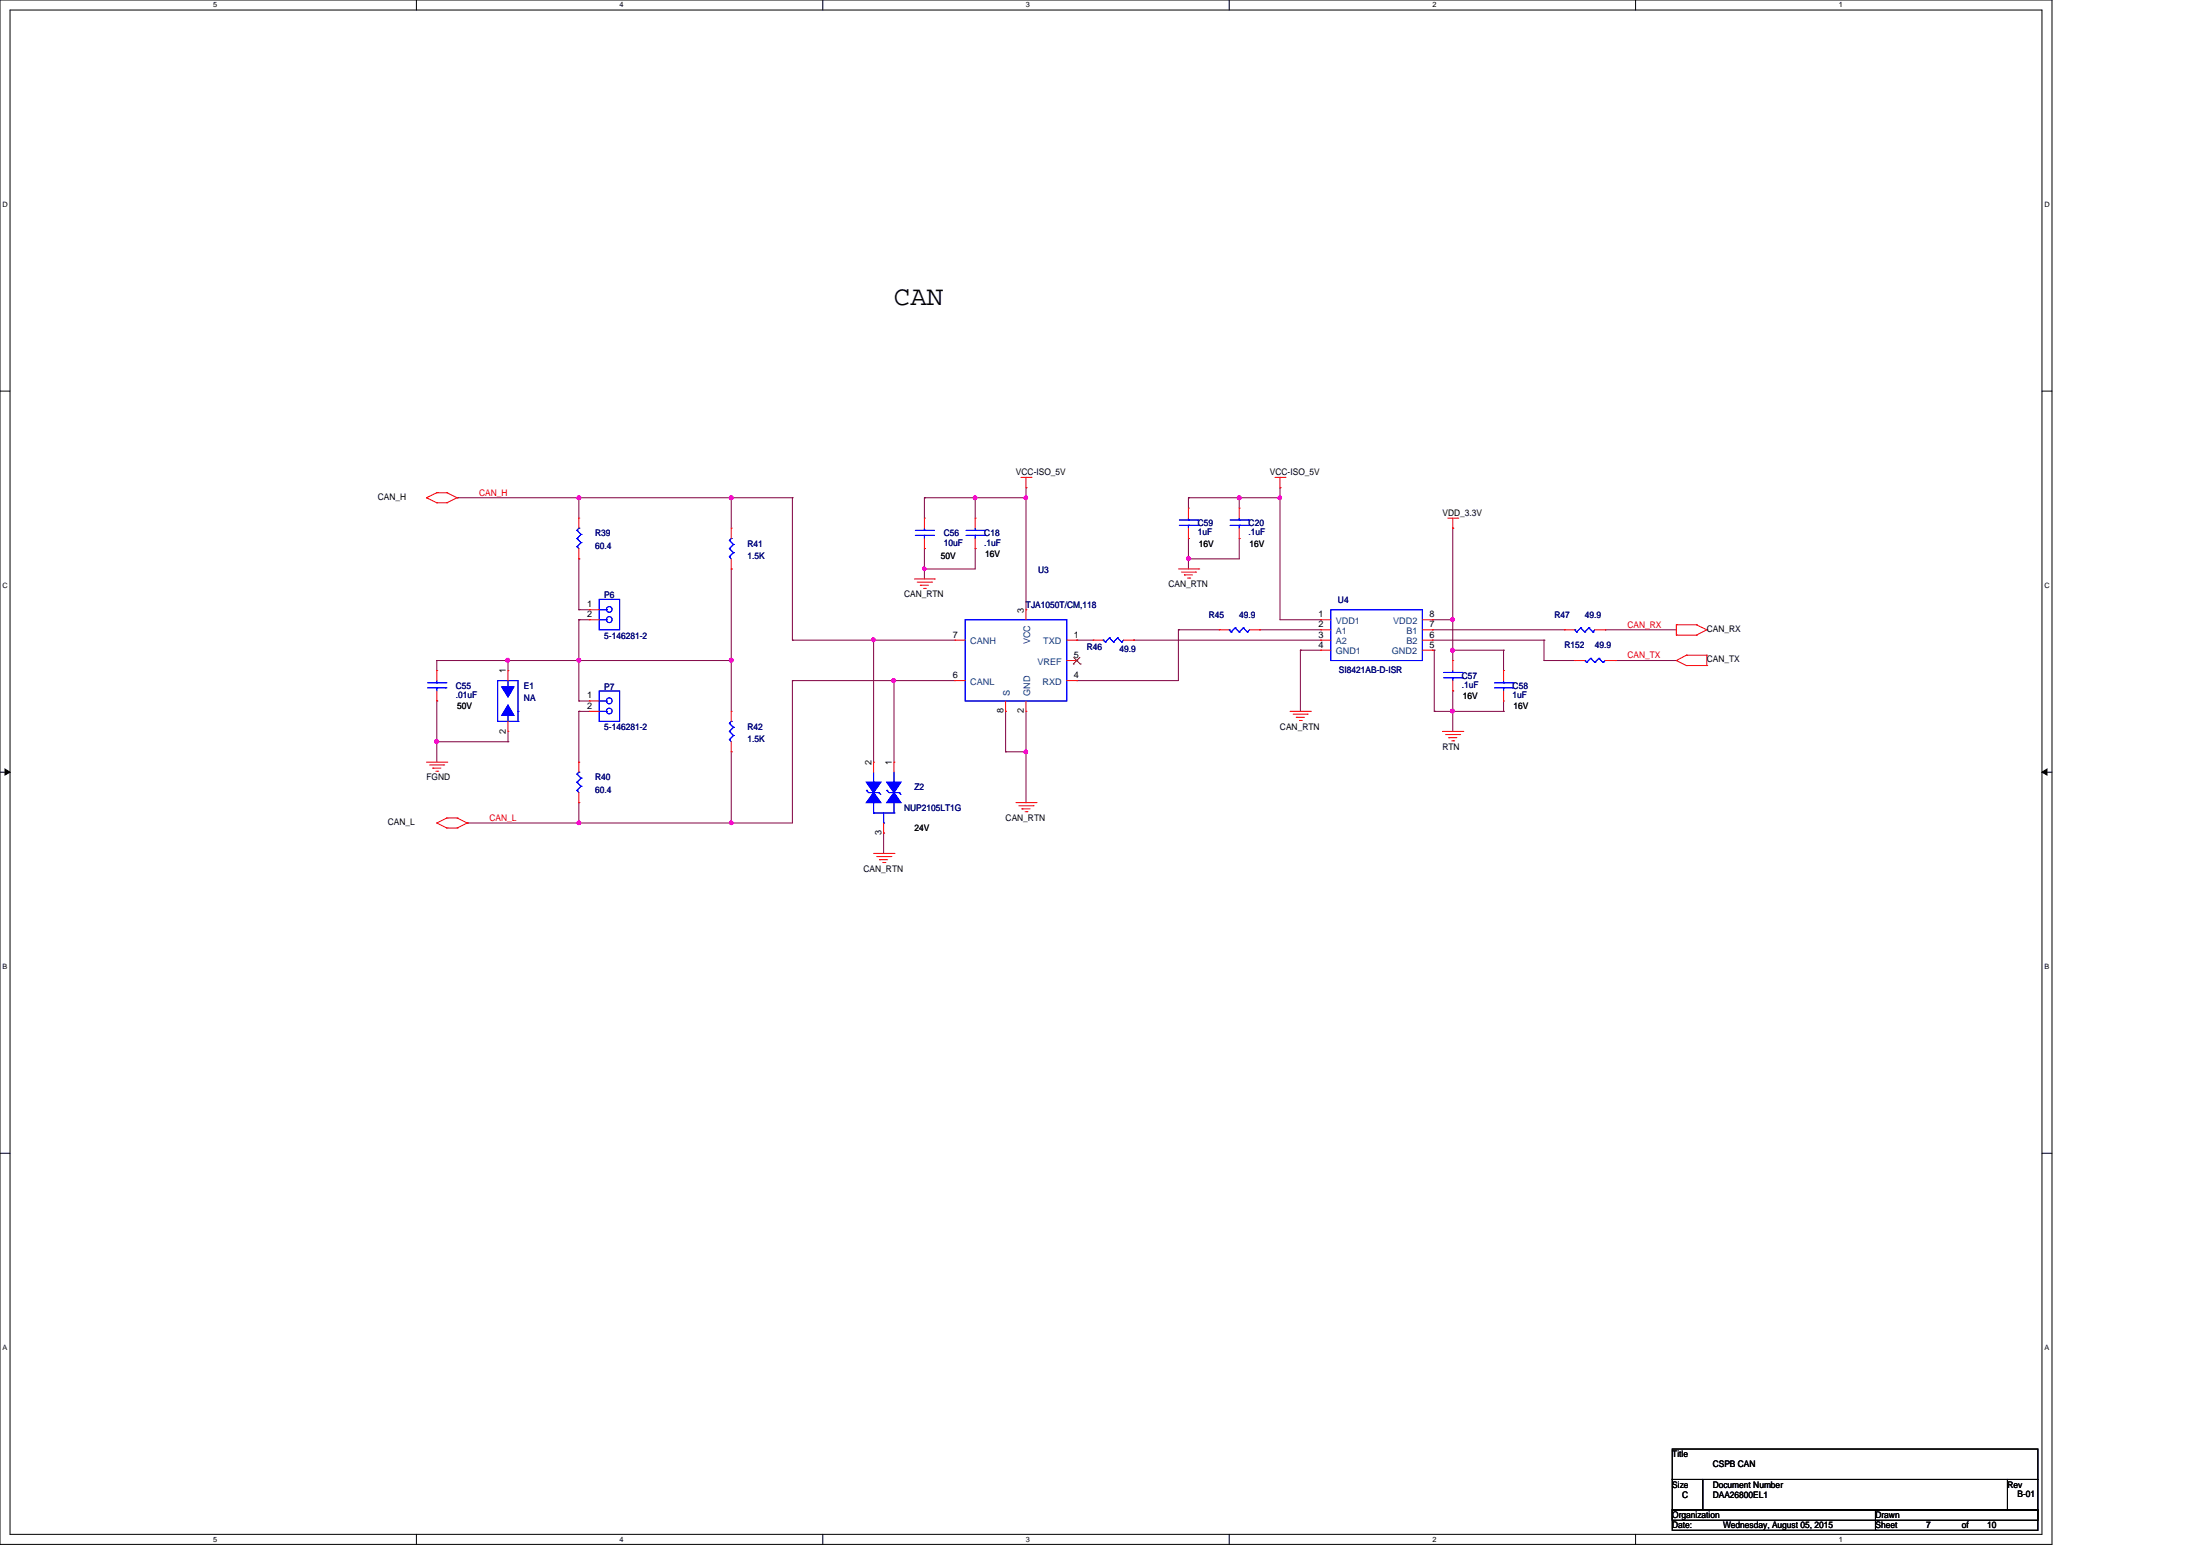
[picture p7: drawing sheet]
<svg xmlns="http://www.w3.org/2000/svg" width="297mm" height="210mm" viewBox="0 0 297 210" stroke-linecap="round" stroke-linejoin="round" font-family="sans-serif">
<g fill="none" stroke="#000" stroke-width=".14">
<path d="M0 0h277v208.4h-277zM1.4 1.4h274.3v205.7h-274.3zM56.2 0v1.4M111.1 0v1.4M165.9 0v1.4M220.8 0v1.4M0 52.8h1.4M275.7 52.8h1.3M0 104.2h1.4M275.7 104.2h1.3M0 155.7h1.4M275.7 155.7h1.3"/>
<path d="M225.8 195.6h49.3v4.1h-49.3zM225.8 199.7h4.1v4.1h-4.1zM229.9 199.7h41.1v4.1h-41.1zM271 199.7h4.1v4.1h-4.1zM56.2 207.1v1.3M111.1 207.1v1.3M165.9 207.1v1.3M220.8 207.1v1.3M225.8 203.8h49.3v2.7h-49.3zM225.8 203.8h49.3v1.4h-49.3zM253.2 206.5h.1M253.2 203.8v2.7"/>
</g>
<path d="M.7 103.8l.7 .4-.7 .4zM275.7 104.2l.7-.4v.8z" fill="#000" stroke="#000" stroke-width=".14"/>
<g fill="none" stroke="#800040" stroke-width=".14">
<path d="M61.7 67.2h.1M61.7 67.2h45.3M78.1 67.2h.1M78.1 75.4h.1M78.1 67.2v2.7M78.1 75.4v6.9M98.7 67.2h.1M98.7 76.8h.1M98.7 67.2v4.1M98.7 76.8v19.2M107 67.2h.1M107 67.2v19.2"/>
<path d="M124.8 67.2h.1M124.8 76.8h.1M124.8 74h.1M124.8 67.2h13.7M124.8 67.2v2.7M124.8 74v4.1M131.7 67.2h.1M131.7 74h.1M131.7 67.2v2.7M131.7 74v2.8h-6.9M138.5 67.2h.1M138.5 65.8h.1"/>
<path d="M138.5 65.8v16.5M160.4 75.4h.1M160.4 67.2h.1M160.4 72.7h.1M160.4 67.2h12.4M160.4 67.2v1.4M160.4 72.7v4.1M167.3 72.7h.1M167.3 67.2h.1M167.3 67.2v1.4M167.3 72.7v2.7h-6.9M172.8 67.2h.1"/>
<path d="M172.8 65.8h.1M172.8 65.8v17.9h5.5M196.1 71.3h.1M196.1 71.3v17.9M59 89.2h.1M59 94.6h.1M59 89.2h39.7M59 89.2v1.3M59 94.6v8.3M68.6 89.2h.1M68.6 89.2v1.3M68.6 98.7v1.4"/>
<path d="M78.1 89.2h.1M78.1 96h.1M78.1 82.3h.1M78.1 83.7h.1M78.1 94.6h.1M78.1 83.7v10.9M78.1 96v6.9M78.1 82.3h1.4M78.1 83.7h1.4M78.1 94.6h1.4M78.1 96h1.4M98.7 89.2h.1"/>
<path d="M107 91.9h.1M107 86.4h.1M107 91.9v19.2h-43.9M107 86.4h21.9M107 91.9h21.9M117.9 86.4h.1M117.9 86.4v16.5M120.7 91.9h.1M120.7 91.9v11M135.8 96v5.5M138.5 96v12.3M145.4 86.4h.1"/>
<path d="M145.4 91.9h.1M145.4 86.4h2.2M153 86.4h.1M153 86.4h25.3M159.1 85h.1M159.1 85v6.9h-13.7M159.1 85h5.5M170.1 85h.1M170.1 85h8.2M175.6 87.8h.1M175.6 87.8v8.2M175.6 87.8h2.7"/>
<path d="M178.3 83.7h.1M193.4 85h.1M193.4 86.4h.1M193.4 87.8h.1M193.4 83.7h.1M193.4 83.7h2.7M193.4 86.4h15M193.4 85h17.8M193.4 87.8h.2M193.6 87.8h.1M193.6 96h.1M193.6 96h9.4"/>
<path d="M193.6 87.8v8.2M196.1 87.8h.1M196.1 96h.1M196.1 93.3h.1M196.1 83.7h.1M196.1 87.8h6.9M196.1 93.3v5.4M203 87.8h.1M203 96h.1M203 87.8v2.7M203 94.6v1.4M208.4 89.2h.1"/>
<path d="M208.4 86.4h.1M208.4 89.2h4.2M208.4 86.4v2.8M216.7 85h.1M216.7 85h9.6M218.1 89.2h.1M218.1 89.2h8.2M59 100.1h.1M59 100.1h9.6M63.1 111.1h.1M68.6 100.1h.1M78.1 111.1h.1"/>
<path d="M78.1 108.3h.1M78.1 108.3v2.8M98.7 101.5h.1M98.7 111.1h.1M98.7 101.5v9.6M119.3 112.4h.1M119.3 112.4v2.8M135.8 101.5h.1M135.8 101.5h2.7M138.5 101.5h.1M138.5 108.3h.1"/>
</g>
<g fill="#f0f" stroke="#f0f" stroke-width=".14">
<path d="M124.6 76.6h.3l.1 .2-.1 .2-.3-.1z"/>
<circle cx="98.7" cy="67.2" r=".26"/>
<circle cx="78.1" cy="67.2" r=".26"/>
<circle cx="78.1" cy="89.1" r=".26"/>
<circle cx="98.7" cy="89.1" r=".26"/>
<circle cx="98.7" cy="111.1" r=".25"/>
<circle cx="78.1" cy="111.1" r=".25"/>
<circle cx="68.5" cy="89.1" r=".26"/>
<circle cx="58.9" cy="100.1" r=".26"/>
<circle cx="117.9" cy="86.4" r=".25"/>
<circle cx="120.6" cy="91.9" r=".26"/>
<circle cx="138.5" cy="67.2" r=".25"/>
<circle cx="131.6" cy="67.2" r=".25"/>
<circle cx="160.4" cy="75.4" r=".26"/>
<circle cx="172.8" cy="67.2" r=".25"/>
<circle cx="167.3" cy="67.2" r=".26"/>
<circle cx="196.1" cy="87.8" r=".26"/>
<circle cx="196.1" cy="96" r=".26"/>
<circle cx="196.1" cy="83.6" r=".25"/>
<circle cx="138.5" cy="101.5" r=".25"/>
</g>
<g fill="none" stroke="#f00" stroke-width=".14">
<path d="M57.6 67.2h.1M57.6 67.2l1.4 .7M59 67.9h.1M59 66.5h.1M59 67.9h1.3M59 66.5l-1.4 .7M59 66.5h1.3M60.3 67.9h.1M60.3 66.5h.1M60.3 66.5l1.4 .7M61.7 67.2h.1M61.7 67.2l-1.4 .7"/>
<path d="M78.1 75.4h.1M78.1 69.9h.1M78.1 69.9v1.4M78.1 74v1.4M98.7 76.8h.1M98.7 71.3h.1M98.7 71.3v1.4M98.7 75.4v1.4M123.4 78.1h2.8M123.8 78.6h2M124.2 79h.1M124.2 79h1.1"/>
<path d="M124.7 79.4h.2M124.8 69.9h.1M124.8 74h.1M124.8 69.9v1.4M124.8 72.7v1.3M124.9 79.4h.1M125.8 78.6h.1M126.2 78.1h.1M131.7 69.9h.1M131.7 74h.1M131.7 69.9v1.4M131.7 72.7v1.3"/>
<path d="M137.8 64.4h1.4M138.5 65.8h.1M138.5 64.4v1.4M139.2 64.4h.1M159.1 76.8h2.7M159.5 77.2h1.9M159.9 77.6h.1M159.9 77.6h1.1M160.3 78h.3M160.4 68.6h.1M160.4 72.7h.1M160.4 68.6v1.3"/>
<path d="M160.4 71.3v1.4M160.6 78h.1M161.4 77.2h.1M161.8 76.8h.1M167.3 68.6h.1M167.3 72.7h.1M167.3 68.6v1.3M167.3 71.3v1.4M172.1 64.4h1.4M172.8 65.8h.1M172.8 64.4v1.4M173.5 64.4h.1"/>
<path d="M195.5 69.9h1.3M196.1 71.3h.1M196.1 69.9v1.4M196.8 69.9h.1M59 90.5h.1M59 94.6h.1M59 90.5v1.4M59 93.3v1.3M68.6 90.5h.1M68.6 98.7h.1M68.6 90.5v1.4M68.6 97.4v1.3"/>
<path d="M79.5 82.3h.1M79.5 83.7h.1M79.5 94.6h.1M79.5 96h.1M79.5 96h1.4M79.5 82.3h1.4M79.5 83.7h1.4M79.5 94.6h1.4M98.7 96h.1M98.7 96v1.4M128.9 91.9h.1M128.9 86.4h.1"/>
<path d="M128.9 86.4h1.4M128.9 91.9h1.4M135.8 96h.1M135.8 94.6v1.4M138.5 96h.1M138.5 82.3h.1M138.5 82.3v1.4M138.5 94.6v1.4M144 86.4h1.4M144 91.9h1.4M144 89.2h1.4M145.4 86.4h.1"/>
<path d="M145.4 91.9h.1M145.4 89.2h.1M147.6 86.4h.1M147.6 86.4h1.3M151.7 86.4h1.3M153 86.4h.1M164.6 85h.1M164.6 85h1.3M168.7 85h1.4M170.1 85h.1M174.2 96h2.7M174.6 96.4h1.9"/>
<path d="M175 96.8h.1M175 96.8h1.1M175.4 97.2h.3M175.7 97.2h.1M176.5 96.4h.1M176.9 96h.1M178.3 83.7h.1M178.3 85h.1M178.3 86.4h.1M178.3 87.8h.1M178.3 86.4h1.4M178.3 83.7h1.4"/>
<path d="M178.3 85h1.4M178.3 87.8h1.4M192 86.4h1.4M192 83.7h1.4M192 85h1.4M192 87.8h1.4M193.4 87.8h.1M193.4 86.4h.1M193.4 85h.1M193.4 83.7h.1M194.7 98.7h2.8M195.2 99.1h1.9"/>
<path d="M195.6 99.6h.1M195.6 99.6h1.1M196 100h.3M196.1 89.2h.1M196.1 93.3h.1M196.1 89.2v1.3M196.1 91.9v1.4M196.3 100h.1M197.1 99.1h.1M197.5 98.7h.1M203 90.5h.1M203 94.6h.1"/>
<path d="M203 90.5v1.4M203 93.3v1.3M211.2 85h.1M211.2 85h1.4M212.6 89.2h.1M212.6 89.2h1.4M215.3 85h1.4M216.7 85h.1M216.7 89.2h1.4M218.1 89.2h.1M226.3 85.7h.1M226.3 84.3h.1"/>
<path d="M226.3 89.2h.1M226.3 85.7h2.7M226.3 84.3v1.4M226.3 84.3h2.7M226.3 89.2l1.4 .6M227.7 88.4h.1M227.7 89.8h.1M227.7 88.4l-1.4 .8M227.7 88.4h2.7M227.7 89.8h2.7M229 85.7h.1M229 84.3h.1"/>
<path d="M229 84.3l1.4 .7M230.4 85h.1M230.4 88.4h.1M230.4 89.8h.1M230.4 85l-1.4 .7M230.4 88.4v1.4M57.6 102.9h2.7M58 103.3h1.9M58.4 103.7h.1M58.4 103.7h1.1M58.8 104.1h.3M59 111.1h.1"/>
<path d="M59 111.1l1.3 .7M59.1 104.1h.1M59.9 103.3h.1M60.3 111.8h.1M60.3 110.4h.1M60.3 102.9h.1M60.3 111.8h1.4M60.3 110.4l-1.3 .7M60.3 110.4h1.4M61.7 111.8h.1M61.7 110.4h.1M61.7 110.4l1.4 .7"/>
<path d="M63.1 111.1h.1M63.1 111.1l-1.4 .7M78.1 108.3h.1M78.1 102.9h.1M78.1 102.9v1.3M78.1 107v1.3M98.7 101.5h.1M98.7 100.1v1.4M117.9 102.9h.1M117.9 115.2h2.8M117.9 102.9v1.3M118.4 115.6h1.9"/>
<path d="M118.7 116h.1M118.7 116h1.1M119.2 116.4h.3M119.3 112.4h.1M119.3 111.1v1.3M119.5 116.4h.1M120.3 115.6h.1M120.7 115.2h.1M120.7 102.9h.1M120.7 102.9v1.3M137.2 108.3h2.7M137.5 108.8h2"/>
<path d="M138 109.2h.1M138 109.2h1.1M138.4 109.6h.2M138.6 109.6h.1M139.5 108.8h.1M139.9 108.3h.1"/>
</g>
<g fill="none" stroke="#00f" stroke-width=".14">
<path d="M77.9 73.8h.1M77.9 72.7h.1M77.9 71.6h.1M77.9 73.8l.2 .2M77.9 72.7l.5 .5M77.9 71.6l.5 .5M78.1 71.3h.1M78.1 71.3l-.2 .3M78.4 73.2h.1M78.4 72.1h.1M78.4 73.2l-.5 .6M78.4 72.1l-.5 .6"/>
<path d="M98.5 75.1h.1M98.5 74h.1M98.5 72.9h.1M98.5 75.1l.2 .3M98.5 74l.5 .6M98.5 72.9l.5 .6M98.7 72.7h.1M98.7 72.7l-.2 .2M99 74.6h.1M99 73.5h.1M99 74.6l-.5 .5M99 73.5l-.5 .5"/>
<path d="M123.6 72.3h2.4M123.6 71.6h2.4M124.8 71.6h.1M124.8 72.3h.1M124.8 71.3v.3M124.8 72.3v.4M126 72.3h.1M126 71.6h.1M130.4 72.3h2.5M130.4 71.6h2.5M131.7 71.6h.1M131.7 72.3h.1"/>
<path d="M131.7 71.3v.3M131.7 72.3v.4M132.9 72.3h.1M132.9 71.6h.1M159.2 70.9h2.5M159.2 70.2h2.5M160.4 70.2h.1M160.4 70.9h.1M160.4 69.9v.3M160.4 70.9v.4M161.7 70.9h.1M161.7 70.2h.1"/>
<path d="M166.1 70.9h2.5M166.1 70.2h2.5M167.3 70.2h.1M167.3 70.9h.1M167.3 69.9v.3M167.3 70.9v.4M168.6 70.9h.1M168.6 70.2h.1M57.7 92.8h2.5M57.7 92.2h2.5M59 92.2h.1M59 92.8h.1"/>
<path d="M59 91.9v.3M59 92.8v.5M60.2 92.8h.1M60.2 92.2h.1M67.2 91.9h2.7v5.5h-2.7zM67.2 96h.1M68.6 91.9h.1M68.6 96.6h.1M68.6 91.9v.8M68.6 96.6v.8M69.9 96h.1M69.9 97.4h.1"/>
<path d="M80.9 80.9h2.8v4.1h-2.8zM80.9 93.3h2.8v4.1h-2.8zM80.9 82.3h1M80.9 83.7h1M80.9 94.6h1M80.9 96h1M81.9 82.3h.1M81.9 83.7h.1M81.9 94.6h.1M81.9 96h.1M98.5 99.8h.1M98.5 98.7h.1"/>
<path d="M98.5 97.6h.1M98.5 99.8l.2 .3M98.5 98.7l.5 .6M98.5 97.6l.5 .6M98.7 97.4h.1M98.7 97.4l-.2 .2M99 99.3h.1M99 98.2h.1M99 99.3l-.5 .5M99 98.2l-.5 .5M130.3 83.7h13.7v10.9h-13.7zM148.9 86.4h.1"/>
<path d="M148.9 86.4l.3 .3M149.2 86.7h.1M149.8 86.1h.1M149.8 86.1l.5 .6M149.8 86.1l-.6 .6M150.3 86.7h.1M150.9 86.1h.1M150.9 86.1l.5 .6M150.9 86.1l-.6 .6M151.4 86.7h.1M151.7 86.4l-.3 .3M165.9 85h.1"/>
<path d="M165.9 85l.3 .3M166.2 85.3h.1M166.8 84.8h.1M166.8 84.8l.5 .5M166.8 84.8l-.6 .5M167.3 85.3h.1M167.9 84.8h.1M167.9 84.8l.5 .5M167.9 84.8l-.6 .5M168.4 85.3h.1M168.7 85l-.3 .3M179.7 82.3h12.3v6.9h-12.3z"/>
<path d="M194.9 91.5h2.5M194.9 90.8h2.5M196.1 90.8h.1M196.1 91.5h.1M196.1 90.5v.3M196.1 91.5v.4M197.4 91.5h.1M197.4 90.8h.1M201.8 92.8h2.4M201.8 92.2h2.4M203 92.2h.1M203 92.8h.1"/>
<path d="M203 91.9v.3M203 92.8v.5M204.2 92.8h.1M204.2 92.2h.1M212.6 85h.1M212.6 85l.3 .3M212.9 85.3h.1M213.4 84.8h.1M213.4 84.8l.6 .5M213.4 84.8l-.5 .5M214 89.2h.1M214 85.3h.1"/>
<path d="M214 89.2l.2 .2M214.2 89.4h.1M214.5 84.8h.1M214.5 84.8l.6 .5M214.5 84.8l-.5 .5M214.8 88.9h.1M214.8 88.9l.5 .5M214.8 88.9l-.6 .5M215.1 85.3h.1M215.3 89.4h.1M215.3 85l-.2 .3M215.9 88.9h.1"/>
<path d="M215.9 88.9l.5 .5M215.9 88.9l-.6 .5M216.4 89.4h.1M216.7 89.2l-.3 .2M77.9 106.7h.1M77.9 105.6h.1M77.9 104.5h.1M77.9 106.7l.2 .3M77.9 105.6l.5 .5M77.9 104.5l.5 .5M78.1 104.2h.1M78.1 104.2l-.2 .3"/>
<path d="M78.4 106.1h.1M78.4 105h.1M78.4 106.1l-.5 .6M78.4 105l-.5 .6M117 106.7h.1M117 106.7l.3 .3M117.3 107h.1M117.3 107h1.3M117.9 109.7h.1M117.9 105.6h.1M117.9 104.2v1.4M117.9 108.3v1.4"/>
<path d="M117.9 109.7h2.8M118.6 107h.1M118.6 107l.3 .2M119.3 111.1h.1M119.3 109.7v1.4M119.7 106.7h.1M119.7 106.7l.3 .3M120 107h.1M120 107h1.4M120.7 109.7h.1M120.7 105.6h.1M120.7 104.2v1.4"/>
<path d="M120.7 108.3v1.4M121.4 107h.1M121.4 107l.2 .2"/>
<circle cx="82.2" cy="83.6" r=".39"/>
<circle cx="82.2" cy="94.6" r=".39"/>
<circle cx="82.3" cy="96" r=".38"/>
<circle cx="82.3" cy="82.3" r=".38"/>
</g>
<path d="M144.9 89.6h.1M144.9 88.7l.9 .9M145.8 88.7l-.9 .9M145.8 89.6h.1" fill="none" stroke="#804000" stroke-width=".14"/>
<g fill="#00f" stroke="#00f" stroke-width=".14">
<path d="M67.7 92.7h1.7l-.8 1.4z"/>
<path d="M68.6 95.2l.8 1.4h-1.7z"/>
<path d="M120.7 107l.9 1.3h-1.9z"/>
<path d="M119.7 105.6h1.9l-.9 1.4z"/>
<path d="M117.9 107l1 1.3h-1.9z"/>
<path d="M117 105.6h1.9l-1 1.4z"/>
</g>
<text font-size="3.7" x="120.7" y="41.2">CAN</text>
<g font-size="1.2">
<text x="137.2" y="64.2">VCC-ISO_5V</text>
<text x="171.4" y="64.2">VCC-ISO_5V</text>
<text x="51" y="67.5">CAN_H</text>
<text x="194.7" y="69.7">VDD_3.3V</text>
<text x="127" y="75.4">50V</text>
<text x="133" y="75.1">16V</text>
<text x="161.8" y="73.8">16V</text>
<text x="168.7" y="73.8">16V</text>
<text x="79.2" y="82">1</text>
<text x="79.2" y="83.3">2</text>
<text x="122" y="80.6">CAN_RTN</text>
<text x="138.2" y="82.7" transform="rotate(-90 138.2 82.7)">3</text>
<text x="157.7" y="79.2">CAN_RTN</text>
<text x="178" y="83.3">1</text>
<text x="193" y="83.3">8</text>
<text x="128.7" y="86.1">7</text>
<text x="145" y="86.1">1</text>
<text x="145" y="88.8">5</text>
<text x="178" y="84.7">2</text>
<text x="178" y="86.1">3</text>
<text x="178" y="87.4">4</text>
<text x="193" y="87.4">5</text>
<text x="193" y="86.1">6</text>
<text x="193" y="84.7">7</text>
<text x="230.4" y="85.3">CAN_RX</text>
<text x="230.4" y="89.4">CAN_TX</text>
<text x="61.7" y="95.7">50V</text>
<text x="68.3" y="90.9" transform="rotate(-90 68.3 90.9)">1</text>
<text x="79.2" y="94.3">1</text>
<text x="79.2" y="95.7">2</text>
<text x="128.7" y="91.5">6</text>
<text x="145" y="91.5">4</text>
<text x="197.5" y="94.4">16V</text>
<text x="204.3" y="95.7">16V</text>
<text x="68.3" y="99" transform="rotate(-90 68.3 99)">2</text>
<text x="135.5" y="96.3" transform="rotate(-90 135.5 96.3)">8</text>
<text x="138.2" y="96.3" transform="rotate(-90 138.2 96.3)">2</text>
<text x="172.8" y="98.5">CAN_RTN</text>
<text x="194.7" y="101.2">RTN</text>
<text x="57.6" y="105.3">FGND</text>
<text x="117.6" y="103.3" transform="rotate(-90 117.6 103.3)">2</text>
<text x="120.4" y="103.3" transform="rotate(-90 120.4 103.3)">1</text>
<text x="52.4" y="111.4">CAN_L</text>
<text x="119" y="112.7" transform="rotate(-90 119 112.7)">3</text>
<text x="123.4" y="112.2">24V</text>
<text x="135.8" y="110.8">CAN_RTN</text>
<text x="116.6" y="117.7">CAN_RTN</text>
<text x="225.8" y="196.7">Title</text>
<text x="225.8" y="200.8">Size</text>
<text x="227.1" y="202.1">C</text>
<text x="231.2" y="200.8">Document Number</text>
<text x="231.2" y="202.1">DAA26800EL1</text>
<text x="231.2" y="198">CSPB CAN</text>
<text x="271" y="200.8">Rev</text>
<text x="272.4" y="202">B-01</text>
<text x="225.8" y="204.9">Organization</text>
<text x="225.8" y="206.3">Date:</text>
<text x="232.6" y="206.3">Wednesday, August 05, 2015</text>
<text x="253.2" y="204.9">Drawn</text>
<text x="253.2" y="206.3">Sheet</text>
<text x="260.1" y="206.3">7</text>
<text x="264.8" y="206.3">of</text>
<text x="268.3" y="206.3">10</text>
</g>
<g font-size="1.2" fill="#f00">
<text x="64.7" y="66.9">CAN_H</text>
<text x="219.7" y="84.7">CAN_RX</text>
<text x="219.7" y="88.9">CAN_TX</text>
<text x="66.1" y="110.8">CAN_L</text>
</g>
<g font-size="1.2" fill="#000080">
<text x="161.7" y="71">C59</text>
<text x="168.6" y="71">C20</text>
<text x="80.3" y="72.4">R39</text>
<text x="80.3" y="74">60.4</text>
<text x="100.9" y="73.8">R41</text>
<text x="100.9" y="75.4">1.5K</text>
<text x="127.4" y="72.4">C56</text>
<text x="127.4" y="73.7">10uF</text>
<text x="132.9" y="72.4">C18</text>
<text x="132.9" y="73.7">.1uF</text>
<text x="140.2" y="77.3">U3</text>
<text x="161.7" y="72.3">1uF</text>
<text x="168.6" y="72.3">.1uF</text>
<text x="81.6" y="80.8">P6</text>
<text x="138.5" y="82">TJA1050T/CM,118</text>
<text x="163.2" y="83.4">R45</text>
<text x="167.3" y="83.4">49.9</text>
<text x="180.6" y="81.4">U4</text>
<text x="209.8" y="83.4">R47</text>
<text x="214" y="83.4">49.9</text>
<text x="81.6" y="86.3">5-146281-2</text>
<text x="146.7" y="87.8">R46</text>
<text x="151.1" y="88.1">49.9</text>
<text x="211.2" y="87.5">R152</text>
<text x="215.3" y="87.5">49.9</text>
<text x="61.6" y="93">C55</text>
<text x="61.6" y="94.2">.01uF</text>
<text x="70.7" y="93">E1</text>
<text x="70.7" y="94.6">NA</text>
<text x="81.6" y="93.1">P7</text>
<text x="180.8" y="90.8">SI8421AB-D-ISR</text>
<text x="197.4" y="91.6">C57</text>
<text x="197.4" y="92.8">.1uF</text>
<text x="204.2" y="93">C58</text>
<text x="204.2" y="94.2">1uF</text>
<text x="81.6" y="98.6">5-146281-2</text>
<text x="100.9" y="98.5">R42</text>
<text x="100.9" y="100.1">1.5K</text>
<text x="80.3" y="105.3">R40</text>
<text x="80.3" y="107">60.4</text>
<text x="123.4" y="106.7">Z2</text>
<text x="122" y="109.4">NUP2105LT1G</text>
</g>
<g font-size="1.2" fill="#004080">
<text x="131" y="87">CANH</text>
<text x="139.1" y="87" transform="rotate(-90 139.1 87)">VCC</text>
<text x="140.1" y="89.7">VREF</text>
<text x="140.8" y="87">TXD</text>
<text x="180.3" y="84.2">VDD1</text>
<text x="180.3" y="85.6">A1</text>
<text x="180.3" y="87">A2</text>
<text x="180.3" y="88.3">GND1</text>
<text x="187.9" y="88.3">GND2</text>
<text x="188.1" y="84.2">VDD2</text>
<text x="189.9" y="87">B2</text>
<text x="189.9" y="85.6">B1</text>
<text x="131" y="92.4">CANL</text>
<text x="136.3" y="93.9" transform="rotate(-90 136.3 93.9)">S</text>
<text x="139.1" y="93.9" transform="rotate(-90 139.1 93.9)">GND</text>
<text x="140.8" y="92.4">RXD</text>
</g>
<g font-size="1">
<text x="28.8" y="1">5</text>
<text x="83.7" y="1">4</text>
<text x="138.5" y="1">3</text>
<text x="193.4" y="1">2</text>
<text x="248.2" y="1">1</text>
<text x=".3" y="27.9">D</text>
<text x="276" y="27.9">D</text>
<text x=".3" y="79.4">C</text>
<text x="276" y="79.4">C</text>
<text x=".3" y="130.8">B</text>
<text x="276" y="130.8">B</text>
<text x=".3" y="182.2">A</text>
<text x="276" y="182.2">A</text>
<text x="28.8" y="208.1">5</text>
<text x="83.7" y="208.1">4</text>
<text x="138.5" y="208.1">3</text>
<text x="193.4" y="208.1">2</text>
<text x="248.2" y="208.1">1</text>
</g>
</svg>
